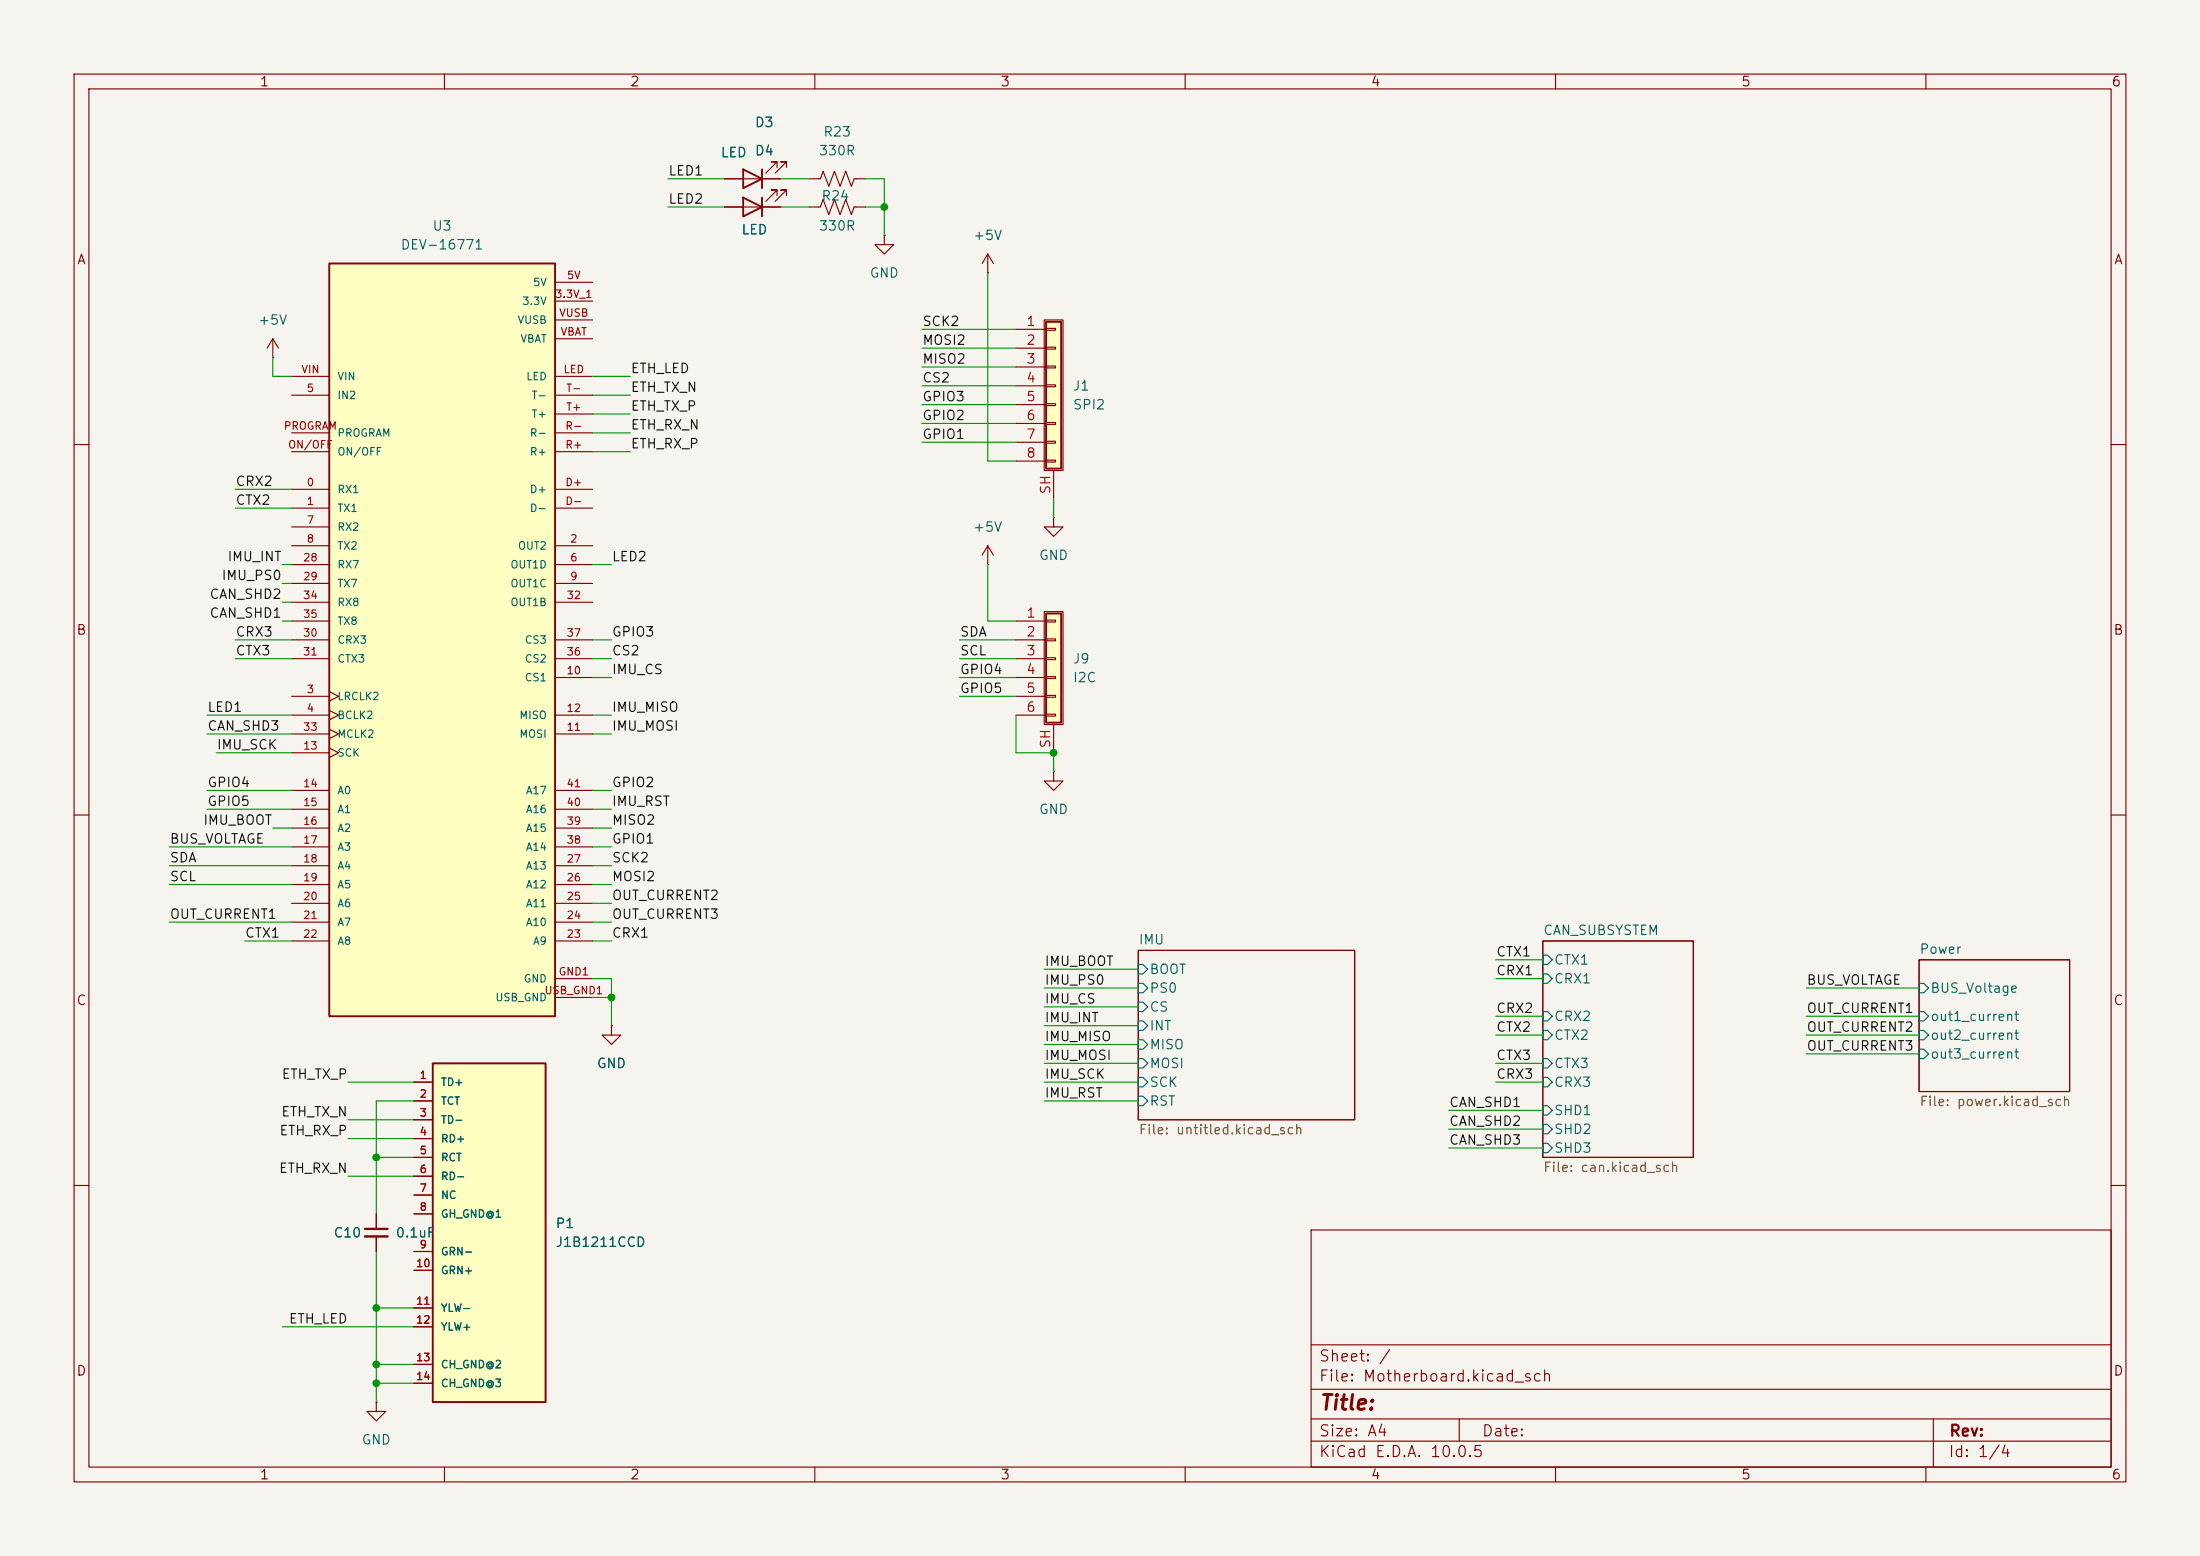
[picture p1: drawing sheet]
<svg xmlns="http://www.w3.org/2000/svg" width="297mm" height="210mm" viewBox="0 0 297 210" stroke-linecap="round" stroke-linejoin="round" font-family="sans-serif">
<path d="M0 0h297v210h-297z" fill="#f5f4ef" stroke="#f5f4ef" stroke-width=".14"/>
<g fill="none" stroke="#840000" stroke-width=".15">
<path d="M10 10h277v190h-277zM12 12h273v186h-273zM60 10v2M110 10v2M160 10v2M210 10v2M260 10v2M119.4 31.8v1.2h1.2l-1.2 1.3-1.3-1.3h1.3M119.4 31.8h.1M10 60h2M285 60h2M10 110h2"/>
<path d="M142.2 104.1v1.3h1.3l-1.3 1.3-1.2-1.3h1.2M142.2 104.1h.1M285 110h2M153.7 128.3h29.2v22.8h-29.2zM208.3 127h20.3v29.2h-20.3zM259.1 129.5h20.3v17.8h-20.3zM10 160h2M177 166h108v32h-108zM285 160h2M60 198v2M110 198v2M160 198v2"/>
<path d="M177 194.5h108M177 191.5h108M177 187.5h108M177 181.5h108M197 191.5v3M210 198v2M260 198v2M261 191.5v6.5"/>
</g>
<g fill="none" stroke="#006464" stroke-width=".15">
<path d="M153.7 130.2h.6l.6 .6-.6 .6h-.6zM153.7 135.3h.6l.6 .6-.6 .6h-.6zM153.7 137.8h.6l.6 .6-.6 .7h-.6zM153.7 132.7h.6l.6 .7-.6 .6h-.6zM208.3 128.9h.6l.6 .6-.6 .7h-.6zM208.3 131.4h.6l.6 .7-.6 .6h-.6zM208.3 136.5h.6l.6 .7-.6 .6h-.6zM208.3 139.1h.6l.6 .6-.6 .6h-.6zM259.1 132.7h.6l.6 .7-.6 .6h-.6zM259.1 136.5h.6l.6 .7-.6 .6h-.6zM259.1 139.1h.6l.6 .6-.6 .6h-.6zM153.7 140.3h.6l.6 .7-.6 .6h-.6z"/>
<path d="M153.7 142.9h.6l.6 .6-.6 .6h-.6zM153.7 148h.6l.6 .6-.6 .6h-.6zM153.7 145.4h.6l.6 .7-.6 .6h-.6zM208.3 145.4h.6l.6 .7-.6 .6h-.6zM208.3 142.9h.6l.6 .6-.6 .6h-.6zM208.3 149.2h.6l.6 .7-.6 .6h-.6zM208.3 151.8h.6l.6 .6-.6 .6h-.6zM208.3 154.3h.6l.6 .6-.6 .7h-.6zM259.1 141.6h.6l.6 .6-.6 .7h-.6z"/>
</g>
<path d="M141.2 82.8h2.1v14.7h-2.1z" fill="#ffffc2"/>
<g fill="none" stroke="#840000" stroke-width=".15">
<path d="M36.8 48.3h.1M36.8 45.7l-.7 1.3M36.8 45.7l.8 1.3M36.8 45.7v2.6M137.2 83.8h4M137.2 86.4h4M137.2 88.9h4M137.2 91.4h4M137.2 94h4M137.2 96.5h4M141 82.6h2.5v15.2h-2.5zM141.2 83.7h1.3v.2h-1.3z"/>
<path d="M141.2 86.2h1.3v.3h-1.3zM141.2 88.8h1.3v.2h-1.3zM141.2 91.3h1.3v.3h-1.3zM141.2 93.9h1.3v.2h-1.3zM141.2 96.4h1.3v.2h-1.3zM142.2 97.8v3.8"/>
</g>
<path d="M141.2 82.8h2.1v14.7h-2.1z" fill="none" stroke="#840000" stroke-width=".25"/>
<path d="M44.4 35.6h30.5v101.6h-30.5z" fill="#ffffc2"/>
<path d="M44.4 35.6h30.5v101.6h-30.5z" fill="none" stroke="#840000" stroke-width=".25"/>
<g fill="none" stroke="#840000" stroke-width=".15">
<path d="M74.9 38.1h5.1M39.4 53.3h5M39.4 50.8h5M39.4 58.4h5M74.9 40.6h5.1M74.9 53.3h5.1M74.9 50.8h5.1M74.9 58.4h5.1M74.9 55.9h5.1M74.9 45.7h5.1M74.9 43.2h5.1M39.4 66h5"/>
<path d="M39.4 68.6h5M39.4 73.7h5M39.4 76.2h5M39.4 71.1h5M39.4 78.7h5M39.4 61h5M74.9 66h5.1M74.9 68.6h5.1M74.9 73.7h5.1M74.9 76.2h5.1M74.9 78.7h5.1M74.9 61h5.1"/>
<path d="M39.4 94h5M39.4 96.5h5M39.4 99.1h5M39.4 86.4h5M39.4 88.9h5M39.4 81.3h5M39.4 83.8h5M44.4 93.3l1.3 .7-1.3 .6M44.4 95.9l1.3 .6-1.3 .7M44.4 98.4l1.3 .7-1.3 .6M74.9 96.5h5.1M74.9 91.4h5.1"/>
<path d="M74.9 99.1h5.1M74.9 86.4h5.1M74.9 88.9h5.1M74.9 81.3h5.1M39.4 101.6h5M39.4 106.7h5M39.4 109.2h5M39.4 111.8h5M39.4 114.3h5M39.4 116.8h5M39.4 119.4h5M44.4 101l1.3 .6-1.3 .6"/>
<path d="M74.9 106.7h5.1M74.9 109.2h5.1M74.9 111.8h5.1M74.9 114.3h5.1M74.9 116.8h5.1M74.9 119.4h5.1M39.4 121.9h5M39.4 124.5h5M39.4 127h5M74.9 121.9h5.1M74.9 124.5h5.1M74.9 127h5.1"/>
<path d="M74.9 132.1h5.1M74.9 134.6h5.1"/>
</g>
<path d="M141.2 43.4h2.1v19.8h-2.1z" fill="#ffffc2"/>
<g fill="none" stroke="#840000" stroke-width=".15">
<path d="M109.2 24.1h1.5l.4-1 .8 2 .7-2 .8 2 .8-2 .7 2 .4-1h1.5M137.2 44.5h4M137.2 47h4M137.2 49.5h4M137.2 52.1h4M137.2 54.6h4M137.2 57.2h4M137.2 59.7h4M141 43.2h2.5v20.3h-2.5zM141.2 44.3h1.3v.3h-1.3zM141.2 46.9h1.3v.2h-1.3zM141.2 49.4h1.3v.3h-1.3z"/>
<path d="M141.2 51.9h1.3v.3h-1.3zM141.2 54.5h1.3v.2h-1.3zM141.2 57h1.3v.3h-1.3zM141.2 59.6h1.3v.2h-1.3zM137.2 62.2h4M141.2 62.1h1.3v.3h-1.3zM142.2 63.5v3.8"/>
</g>
<path d="M141.2 43.4h2.1v19.8h-2.1z" fill="none" stroke="#840000" stroke-width=".25"/>
<path d="M58.4 143.5h15.3v45.7h-15.3z" fill="#ffffc2"/>
<path d="M100.3 22.9l2.6 1.2-2.6 1.3zM100.3 26.7l2.6 1.2-2.6 1.3zM102.9 22.9v2.5M102.9 26.7v2.5M58.4 143.5h15.3v45.7h-15.3z" fill="none" stroke="#840000" stroke-width=".25"/>
<g fill="none" stroke="#840000" stroke-width=".15">
<path d="M97.8 24.1h7.6M97.8 27.9h7.6M104.9 22.6v-.8h-.8h.8l-1.5 1.6M104.9 26.4v-.7h-.8h.8l-1.5 1.5M106.2 22.6v-.8h-.8h.8l-1.6 1.6M106.2 26.4v-.7h-.8h.8l-1.6 1.5M109.2 27.9h1.5l.4-1 .8 2.1 .7-2.1 .8 2.1 .8-2.1 .7 2.1 .4-1.1h1.5M133.3 36.8h.1M133.3 34.3l-.7 1.3M133.3 34.3l.8 1.3M133.3 34.3v2.5M133.3 76.2h.1"/>
<path d="M133.3 73.7v2.5M133.3 73.7l-.7 1.2M133.3 73.7l.8 1.2M142.2 69.9v1.2h1.3l-1.3 1.3-1.2-1.3h1.2M142.2 69.9h.1M82.5 138.4v1.3h1.3l-1.3 1.3-1.2-1.3h1.2M82.5 138.4h.1M55.9 146.1h2.5M55.9 148.6h2.5M55.9 151.1h2.5M55.9 153.7h2.5M55.9 156.2h2.5"/>
<path d="M55.9 158.8h2.5M50.8 163.8v2.1M50.8 166.9v2M55.9 161.3h2.5M55.9 163.8h2.5M55.9 168.9h2.5M55.9 171.5h2.5M55.9 176.5h2.5M55.9 179.1h2.5M50.8 189.2v1.3h1.3l-1.3 1.3-1.3-1.3h1.3M50.8 189.2h.1M55.9 184.2h2.5"/>
<path d="M55.9 186.7h2.5"/>
</g>
<path d="M49.3 165.9h3" fill="none" stroke="#840000" stroke-width=".3"/>
<path d="M49.3 166.9h3" fill="none" stroke="#840000" stroke-width=".33"/>
<g fill="none" stroke="#009600" stroke-width=".15">
<path d="M90.2 24.1h7.6M90.2 27.9h7.6M105.4 24.1h3.8M105.4 27.9h3.8M116.8 24.1h2.6v7.7M116.8 27.9h2.6M133.3 36.8v25.4h3.9M36.8 48.3v2.5h2.6M80 55.9h5.1M80 53.3h5.1M80 58.4h5.1M80 50.8h5.1"/>
<path d="M124.5 57.2h12.7M124.5 47h12.7M124.5 52.1h12.7M124.5 49.5h12.7M124.5 54.6h12.7M124.5 44.5h12.7M124.5 59.7h12.7M31.7 68.6h7.7M31.7 66h7.7M38.1 76.2h1.3M38.1 78.7h1.3M80 76.2h2.5"/>
<path d="M80 61h5.1M133.3 76.2v7.6h3.9M142.2 67.3v2.6M27.9 96.5h11.5M27.9 99.1h11.5M31.7 86.4h7.7M31.7 88.9h7.7M38.1 81.3h1.3M38.1 83.8h1.3M80 86.4h2.5M80 91.4h2.5M80 88.9h2.5"/>
<path d="M80 96.5h2.5M80 99.1h2.5M129.5 94h7.7M129.5 86.4h7.7M129.5 91.4h7.7M129.5 88.9h7.7M137.2 96.5v5.1h5v2.5M22.9 114.3h16.5M22.9 119.4h16.5M22.9 116.8h16.5M27.9 106.7h11.5M27.9 109.2h11.5"/>
<path d="M29.2 101.6h10.2M36.8 111.8h2.6M80 111.8h2.5M80 106.7h2.5M80 109.2h2.5M80 114.3h2.5M80 119.4h2.5M80 116.8h2.5M22.9 124.5h16.5M33 127h6.4M80 132.1h2.5v6.3M80 134.6h2.5"/>
<path d="M80 124.5h2.5M80 121.9h2.5M80 127h2.5M141 133.4h12.7M141 138.4h12.7M141 135.9h12.7M141 130.8h12.7M201.9 129.5h6.4M201.9 132.1h6.4M201.9 137.2h6.4M201.9 139.7h6.4M243.8 133.4h15.3"/>
<path d="M243.8 137.2h15.3M243.8 139.7h15.3M47 146.1h8.9M47 158.8h8.9M47 153.7h8.9M47 151.1h8.9M50.8 156.2h5.1M55.9 148.6h-5.1v15.2M141 148.6h12.7M141 146.1h12.7M141 141h12.7M141 143.5h12.7"/>
<path d="M195.6 154.9h12.7M195.6 152.4h12.7M195.6 149.9h12.7M201.9 146.1h6.4M201.9 143.5h6.4M243.8 142.2h15.3M38.1 179.1h17.8M50.8 168.9v20.3M50.8 176.5h5.1M50.8 186.7h5.1M50.8 184.2h5.1"/>
</g>
<g fill="#009600" stroke="#009600" stroke-width=".14">
<circle cx="50.8" cy="184.2" r=".46"/>
<circle cx="50.8" cy="186.7" r=".46"/>
<circle cx="50.8" cy="176.5" r=".46"/>
<circle cx="50.8" cy="156.2" r=".46"/>
<circle cx="142.2" cy="101.6" r=".46"/>
<circle cx="82.5" cy="134.6" r=".46"/>
<circle cx="119.4" cy="27.9" r=".46"/>
</g>
<text font-size="2" fill="#840000" x="178" y="190.8">Title:</text>
<g font-size="1.5" fill="#840000">
<text x="178" y="184.1">Sheet: /</text>
<text x="178" y="186.8">File: Motherboard.kicad_sch</text>
<text x="178" y="197">KiCad E.D.A. 10.0.5</text>
<text x="178" y="194.2">Size: A4</text>
<text x="200" y="194.2">Date:</text>
<text x="263" y="197">Id: 1/4</text>
<text x="263" y="194.2">Rev:</text>
</g>
<g font-size="1.3" fill="#840000">
<text x="35" y="12">1</text>
<text x="85" y="12">2</text>
<text x="135" y="12">3</text>
<text x="185" y="12">4</text>
<text x="235" y="12">5</text>
<text x="285" y="12">6</text>
<text x="10.3" y="36">A</text>
<text x="285.3" y="36">A</text>
<text x="10.2" y="86">B</text>
<text x="285.2" y="86">B</text>
<text x="10.2" y="136">C</text>
<text x="285.2" y="136">C</text>
<text x="10.2" y="186">D</text>
<text x="285.2" y="186">D</text>
<text x="35" y="200">1</text>
<text x="85" y="200">2</text>
<text x="135" y="200">3</text>
<text x="185" y="200">4</text>
<text x="235" y="200">5</text>
<text x="285" y="200">6</text>
</g>
<g font-size="1.3" fill="#006464">
<text x="101.8" y="17.5">D3</text>
<text x="97.2" y="21.5">LED</text>
<text x="101.8" y="21.3">D4</text>
<text x="110.5" y="21.3">330R</text>
<text x="111.1" y="18.7">R23</text>
<text x="110.8" y="27.4">R24</text>
<text x="54" y="34">DEV-16771</text>
<text x="58.3" y="31.4">U3</text>
<text x="100" y="32">LED</text>
<text x="110.5" y="31.4">330R</text>
<text x="131.3" y="32.7">+5V</text>
<text x="117.3" y="37.8">GND</text>
<text x="34.8" y="44.1">+5V</text>
<text x="144.8" y="53">J1</text>
<text x="144.8" y="55.6">SPI2</text>
<text x="131.3" y="72.1">+5V</text>
<text x="140.2" y="75.9">GND</text>
<text x="144.8" y="89.9">J9</text>
<text x="144.8" y="92.4">I2C</text>
<text x="140.2" y="110.2">GND</text>
<text x="153.6" y="127.8">IMU</text>
<text x="155.1" y="131.8">BOOT</text>
<text x="208.3" y="126.5">CAN_SUBSYSTEM</text>
<text x="209.7" y="130.5">CTX1</text>
<text x="259.1" y="129">Power</text>
<text x="155.1" y="136.9">CS</text>
<text x="155.1" y="134.3">PS0</text>
<text x="209.7" y="133">CRX1</text>
<text x="260.5" y="134.3">BUS_Voltage</text>
<text x="155.1" y="139.4">INT</text>
<text x="155.1" y="141.9">MISO</text>
<text x="209.7" y="138.1">CRX2</text>
<text x="209.7" y="140.7">CTX2</text>
<text x="260.5" y="138.1">out1_current</text>
<text x="260.5" y="140.7">out2_current</text>
<text x="260.5" y="143.2">out3_current</text>
<text x="80.5" y="144.5">GND</text>
<text x="155.1" y="144.5">MOSI</text>
<text x="155.1" y="149.6">RST</text>
<text x="155.1" y="147">SCK</text>
<text x="209.7" y="147">CRX3</text>
<text x="209.7" y="144.5">CTX3</text>
<text x="209.7" y="150.8">SHD1</text>
<text x="209.7" y="153.4">SHD2</text>
<text x="209.7" y="155.9">SHD3</text>
<text x="44.9" y="167.3">C10</text>
<text x="53.3" y="167.3">0.1uF</text>
<text x="74.9" y="166.1">P1</text>
<text x="74.9" y="168.6">J1B1211CCD</text>
<text x="48.7" y="195.3">GND</text>
</g>
<g font-size="1.3" fill="#0f0f0f">
<text x="90.1" y="27.8">LED2</text>
<text x="90.1" y="24">LED1</text>
<text x="124.4" y="44.3">SCK2</text>
<text x="124.4" y="46.9">MOSI2</text>
<text x="85.1" y="50.7">ETH_LED</text>
<text x="85.1" y="53.2">ETH_TX_N</text>
<text x="124.4" y="49.4">MISO2</text>
<text x="124.4" y="51.9">CS2</text>
<text x="85.1" y="58.3">ETH_RX_N</text>
<text x="85.1" y="55.8">ETH_TX_P</text>
<text x="124.4" y="59.6">GPIO1</text>
<text x="124.4" y="57">GPIO2</text>
<text x="124.4" y="54.5">GPIO3</text>
<text x="31.7" y="65.9">CRX2</text>
<text x="85.1" y="60.8">ETH_RX_P</text>
<text x="31.7" y="68.5">CTX2</text>
<text x="30.6" y="76.1">IMU_INT</text>
<text x="82.5" y="76.1">LED2</text>
<text x="28.2" y="81.2">CAN_SHD2</text>
<text x="28.2" y="83.7">CAN_SHD1</text>
<text x="29.8" y="78.6">IMU_PS0</text>
<text x="31.7" y="88.8">CTX3</text>
<text x="31.7" y="86.2">CRX3</text>
<text x="82.5" y="86.2">GPIO3</text>
<text x="82.5" y="88.8">CS2</text>
<text x="129.5" y="88.8">SCL</text>
<text x="129.5" y="86.2">SDA</text>
<text x="82.5" y="91.3">IMU_CS</text>
<text x="129.5" y="93.9">GPIO5</text>
<text x="129.5" y="91.3">GPIO4</text>
<text x="27.9" y="96.4">LED1</text>
<text x="27.9" y="98.9">CAN_SHD3</text>
<text x="29.2" y="101.5">IMU_SCK</text>
<text x="82.5" y="96.4">IMU_MISO</text>
<text x="82.5" y="98.9">IMU_MOSI</text>
<text x="27.9" y="106.6">GPIO4</text>
<text x="82.5" y="106.6">GPIO2</text>
<text x="27.3" y="111.6">IMU_BOOT</text>
<text x="27.9" y="109.1">GPIO5</text>
<text x="82.5" y="109.1">IMU_RST</text>
<text x="82.5" y="111.6">MISO2</text>
<text x="22.8" y="116.7">SDA</text>
<text x="22.8" y="119.3">SCL</text>
<text x="22.8" y="114.2">BUS_VOLTAGE</text>
<text x="82.5" y="119.3">MOSI2</text>
<text x="82.5" y="114.2">GPIO1</text>
<text x="82.5" y="116.7">SCK2</text>
<text x="22.8" y="124.3">OUT_CURRENT1</text>
<text x="82.5" y="121.8">OUT_CURRENT2</text>
<text x="82.5" y="124.3">OUT_CURRENT3</text>
<text x="33" y="126.9">CTX1</text>
<text x="82.5" y="126.9">CRX1</text>
<text x="140.9" y="130.7">IMU_BOOT</text>
<text x="201.9" y="129.4">CTX1</text>
<text x="201.9" y="132">CRX1</text>
<text x="140.9" y="133.2">IMU_PS0</text>
<text x="140.9" y="135.8">IMU_CS</text>
<text x="201.9" y="137">CRX2</text>
<text x="243.8" y="133.2">BUS_VOLTAGE</text>
<text x="243.8" y="137">OUT_CURRENT1</text>
<text x="140.9" y="140.8">IMU_MISO</text>
<text x="140.9" y="138.3">IMU_INT</text>
<text x="140.9" y="143.4">IMU_MOSI</text>
<text x="201.9" y="143.4">CTX3</text>
<text x="201.9" y="139.6">CTX2</text>
<text x="243.8" y="142.1">OUT_CURRENT3</text>
<text x="243.8" y="139.6">OUT_CURRENT2</text>
<text x="37.9" y="145.9">ETH_TX_P</text>
<text x="140.9" y="148.5">IMU_RST</text>
<text x="140.9" y="145.9">IMU_SCK</text>
<text x="195.6" y="149.7">CAN_SHD1</text>
<text x="201.9" y="145.9">CRX3</text>
<text x="37.6" y="153.5">ETH_RX_P</text>
<text x="37.9" y="151">ETH_TX_N</text>
<text x="195.6" y="154.8">CAN_SHD3</text>
<text x="195.6" y="152.3">CAN_SHD2</text>
<text x="37.6" y="158.6">ETH_RX_N</text>
<text x="38.9" y="178.9">ETH_LED</text>
</g>
<g font-size="1.3" fill="#a90000">
<text x="138.5" y="44.3">1</text>
<text x="138.5" y="46.9">2</text>
<text x="138.5" y="49.4">3</text>
<text x="138.5" y="51.9">4</text>
<text x="138.5" y="54.5">5</text>
<text x="138.5" y="57">6</text>
<text x="138.5" y="59.6">7</text>
<text x="138.5" y="62.1">8</text>
<text x="142.1" y="66.8" transform="rotate(-90 142.1 66.8)">SH</text>
<text x="138.5" y="83.7">1</text>
<text x="138.5" y="86.2">2</text>
<text x="138.5" y="88.8">3</text>
<text x="138.5" y="91.3">4</text>
<text x="138.5" y="93.8">5</text>
<text x="138.5" y="96.4">6</text>
<text x="142.1" y="101.1" transform="rotate(-90 142.1 101.1)">SH</text>
</g>
<g font-size="1.3" fill="#725600">
<text x="259.1" y="149.6">File: power.kicad_sch</text>
<text x="153.6" y="153.4">File: untitled.kicad_sch</text>
<text x="208.3" y="158.5">File: can.kicad_sch</text>
</g>
<g font-size="1" fill="#006464">
<text x="70.4" y="41.4">3.3V</text>
<text x="71.9" y="38.9">5V</text>
<text x="69.8" y="43.9">VUSB</text>
<text x="70.2" y="46.5">VBAT</text>
<text x="45.5" y="51.6">VIN</text>
<text x="71" y="51.6">LED</text>
<text x="45.5" y="54.1">IN2</text>
<text x="45.5" y="59.2">PROGRAM</text>
<text x="71.4" y="59.2">R-</text>
<text x="71.7" y="56.6">T+</text>
<text x="71.7" y="54.1">T-</text>
<text x="45.5" y="61.7">ON/OFF</text>
<text x="71.4" y="61.7">R+</text>
<text x="45.5" y="66.8">RX1</text>
<text x="45.5" y="69.3">TX1</text>
<text x="45.5" y="71.9">RX2</text>
<text x="71.4" y="66.8">D+</text>
<text x="71.4" y="69.3">D-</text>
<text x="45.5" y="74.4">TX2</text>
<text x="45.5" y="77">RX7</text>
<text x="68.8" y="77">OUT1D</text>
<text x="69.8" y="74.4">OUT2</text>
<text x="45.5" y="79.5">TX7</text>
<text x="45.5" y="82">RX8</text>
<text x="68.8" y="79.5">OUT1C</text>
<text x="68.8" y="82">OUT1B</text>
<text x="45.5" y="87.1">CRX3</text>
<text x="45.5" y="89.7">CTX3</text>
<text x="45.5" y="84.6">TX8</text>
<text x="70.8" y="89.7">CS2</text>
<text x="70.8" y="87.1">CS3</text>
<text x="45.5" y="94.7">LRCLK2</text>
<text x="70.8" y="92.2">CS1</text>
<text x="45.5" y="97.3">BCLK2</text>
<text x="45.5" y="99.8">MCLK2</text>
<text x="70" y="99.8">MOSI</text>
<text x="70" y="97.3">MISO</text>
<text x="45.5" y="102.4">SCK</text>
<text x="45.5" y="107.4">A0</text>
<text x="70.9" y="107.4">A17</text>
<text x="45.5" y="110">A1</text>
<text x="45.5" y="112.5">A2</text>
<text x="70.9" y="112.5">A15</text>
<text x="70.9" y="110">A16</text>
<text x="45.5" y="115.1">A3</text>
<text x="45.5" y="117.6">A4</text>
<text x="70.9" y="117.6">A13</text>
<text x="70.9" y="115.1">A14</text>
<text x="45.5" y="120.1">A5</text>
<text x="45.5" y="122.7">A6</text>
<text x="45.5" y="125.2">A7</text>
<text x="70.9" y="125.2">A10</text>
<text x="70.9" y="122.7">A11</text>
<text x="70.9" y="120.1">A12</text>
<text x="45.5" y="127.8">A8</text>
<text x="71.9" y="127.8">A9</text>
<text x="66.8" y="135.4">USB_GND</text>
<text x="70.6" y="132.8">GND</text>
<text x="59.4" y="146.8">TD+</text>
<text x="59.4" y="149.4">TCT</text>
<text x="59.4" y="151.9">TD-</text>
<text x="59.4" y="154.4">RD+</text>
<text x="59.4" y="157">RCT</text>
<text x="59.4" y="159.5">RD-</text>
<text x="59.4" y="162.1">NC</text>
<text x="59.4" y="164.6">GH_GND@1</text>
<text x="59.4" y="169.7">GRN-</text>
<text x="59.4" y="172.2">GRN+</text>
<text x="59.4" y="177.3">YLW-</text>
<text x="59.4" y="179.8">YLW+</text>
<text x="59.4" y="184.9">CH_GND@2</text>
<text x="59.4" y="187.5">CH_GND@3</text>
</g>
<g font-size="1" fill="#a90000">
<text x="74.9" y="40.5">3.3V_1</text>
<text x="76.4" y="37.9">5V</text>
<text x="75.4" y="43">VUSB</text>
<text x="75.6" y="45.5">VBAT</text>
<text x="40.6" y="50.6">VIN</text>
<text x="41.3" y="53.2">5</text>
<text x="76" y="50.6">LED</text>
<text x="76.4" y="53.2">T-</text>
<text x="38.2" y="58.2">PROGRAM</text>
<text x="76.2" y="58.2">R-</text>
<text x="76.4" y="55.7">T+</text>
<text x="38.8" y="60.8">ON/OFF</text>
<text x="41.3" y="65.9">0</text>
<text x="76.2" y="65.9">D+</text>
<text x="76.2" y="60.8">R+</text>
<text x="41.3" y="68.4">1</text>
<text x="41.3" y="70.9">7</text>
<text x="76.2" y="68.4">D-</text>
<text x="40.8" y="76">28</text>
<text x="41.3" y="73.5">8</text>
<text x="76.9" y="73.5">2</text>
<text x="76.9" y="76">6</text>
<text x="40.8" y="78.6">29</text>
<text x="40.8" y="81.1">34</text>
<text x="40.8" y="83.6">35</text>
<text x="76.4" y="81.1">32</text>
<text x="76.9" y="78.6">9</text>
<text x="40.8" y="86.2">30</text>
<text x="40.8" y="88.7">31</text>
<text x="76.4" y="88.7">36</text>
<text x="76.4" y="86.2">37</text>
<text x="41.3" y="93.8">3</text>
<text x="76.4" y="91.3">10</text>
<text x="40.8" y="101.4">13</text>
<text x="40.8" y="98.9">33</text>
<text x="41.3" y="96.3">4</text>
<text x="76.4" y="98.9">11</text>
<text x="76.4" y="96.3">12</text>
<text x="40.8" y="106.5">14</text>
<text x="76.4" y="106.5">41</text>
<text x="40.8" y="109">15</text>
<text x="40.8" y="111.6">16</text>
<text x="76.4" y="111.6">39</text>
<text x="76.4" y="109">40</text>
<text x="40.8" y="114.1">17</text>
<text x="40.8" y="116.7">18</text>
<text x="40.8" y="119.2">19</text>
<text x="76.4" y="119.2">26</text>
<text x="76.4" y="116.7">27</text>
<text x="76.4" y="114.1">38</text>
<text x="40.8" y="121.7">20</text>
<text x="40.8" y="124.3">21</text>
<text x="76.4" y="124.3">24</text>
<text x="76.4" y="121.7">25</text>
<text x="40.8" y="126.8">22</text>
<text x="75.3" y="131.9">GND1</text>
<text x="76.4" y="126.8">23</text>
<text x="73.4" y="134.4">USB_GND1</text>
<text x="56.6" y="145.9">1</text>
<text x="56.6" y="148.4">2</text>
<text x="56.6" y="150.9">3</text>
<text x="56.6" y="153.5">4</text>
<text x="56.6" y="156">5</text>
<text x="56.6" y="158.6">6</text>
<text x="56.6" y="161.1">7</text>
<text x="56.6" y="163.6">8</text>
<text x="56.1" y="171.3">10</text>
<text x="56.6" y="168.7">9</text>
<text x="56.1" y="176.3">11</text>
<text x="56.1" y="178.9">12</text>
<text x="56.1" y="184">13</text>
<text x="56.1" y="186.5">14</text>
</g>
</svg>
